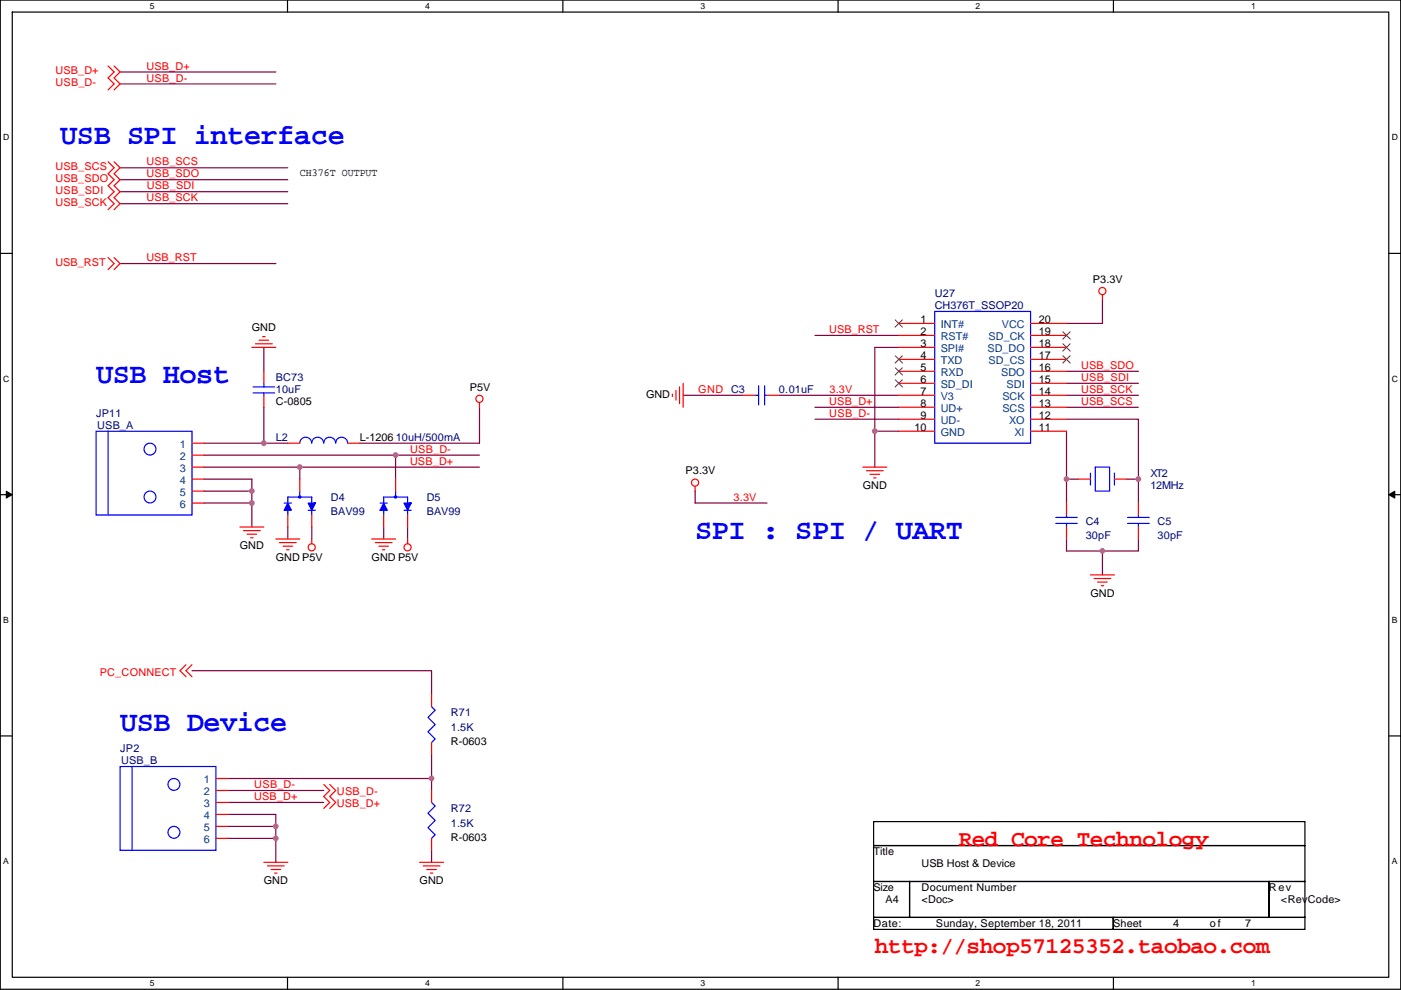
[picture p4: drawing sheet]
<svg xmlns="http://www.w3.org/2000/svg" width="297mm" height="210mm" viewBox="0 0 297 210" stroke-linecap="round" stroke-linejoin="round" font-family="sans-serif">
<path d="M.1 0h296.9v209.8h-296.9zM2.6 2.6h291.8v204.7h-291.8z" fill="none" stroke="#000" stroke-width=".25"/>
<g fill="#fff">
<path d="M31.8 .3h1v2h-1z"/>
<path d="M31.8 207.5h1v2.1h-1z"/>
</g>
<path d="M61 0v2.6M61 207.3v2.5" fill="none" stroke="#000" stroke-width=".25"/>
<g fill="#fff">
<path d="M90.1 .3h1v2h-1z"/>
<path d="M90.1 207.5h1v2.1h-1z"/>
</g>
<path d="M119.3 0v2.6M119.3 207.3v2.5" fill="none" stroke="#000" stroke-width=".25"/>
<g fill="#fff">
<path d="M148.5 .3h1v2h-1z"/>
<path d="M148.5 207.5h1v2.1h-1z"/>
</g>
<path d="M177.7 0v2.6M177.7 207.3v2.5" fill="none" stroke="#000" stroke-width=".25"/>
<g fill="#fff">
<path d="M206.9 .3h1v2h-1z"/>
<path d="M206.9 207.5h1v2.1h-1z"/>
</g>
<path d="M236.1 0v2.6M236.1 207.3v2.5" fill="none" stroke="#000" stroke-width=".25"/>
<g fill="#fff">
<path d="M265.2 .3h1v2h-1z"/>
<path d="M265.2 207.5h1v2.1h-1z"/>
<path d="M.7 28.2h1.3v2h-1.3z"/>
<path d="M295.1 28.2h1.3v2h-1.3z"/>
<path d="M.7 79.3h1.3v2.1h-1.3z"/>
<path d="M295.1 79.3h1.3v2.1h-1.3z"/>
</g>
<path d="M.1 53.7h2.5M294.4 53.7h2.6" fill="none" stroke="#000" stroke-width=".25"/>
<g fill="#fff">
<path d="M.7 130.5h1.2v2h-1.2z"/>
<path d="M295.1 130.5h1.2v2h-1.2z"/>
</g>
<path d="M.1 104.9h2.5M294.4 104.9h2.6" fill="none" stroke="#000" stroke-width=".25"/>
<path d="M1.3 104.2l1.3 .7-1.3 .7zM294.4 104.9l1.3-.7v1.4z" fill="#000" stroke="#000" stroke-width=".21"/>
<g fill="#fff">
<path d="M.7 181.7h1.2v2h-1.2z"/>
<path d="M295.1 181.7h1.2v2h-1.2z"/>
</g>
<path d="M.1 156.1h2.5M294.4 156.1h2.6M185.2 174.3h91.5v5h-91.5zM185.2 179.3h91.5v7.7h-91.5zM185.2 187h7.6v7.6h-7.6zM185.2 194.6h50.8v2.5h-50.8zM192.8 187h76.2v7.6h-76.2zM236 194.6h40.7v2.5h-40.7zM269 187h7.7v7.6h-7.7z" fill="none" stroke="#000" stroke-width=".25"/>
<g fill="none" stroke="#800040" stroke-width=".25">
<path d="M25.5 15.3h33M25.5 17.8h33M25.5 35.6h35.5M25.5 38.1h35.5M25.5 40.7h35.5M25.5 43.2h35.5M25.5 55.9h33M55.9 73.7v5.1M172.8 71.1h17.8M190.6 73.7h-5.1v17.8M226.1 78.8h15.3M233.7 63.5v5.1h-7.6"/>
<path d="M43.2 96.5h40.7M43.2 94h12.7M43.2 99.1h20.4M55.9 94h5.1M55.9 86.4v7.6M63.6 99.1v2.5M63.6 99.1h38.1M83.9 96.5h17.8M83.9 96.5v5.1M101.7 86.4v7.6h-25.4M144.8 83.8h12.7M165.2 83.8h25.4"/>
<path d="M172.8 86.4h17.8M172.8 88.9h17.8M185.5 91.5h5.1M185.5 91.5v7.6M226.1 91.5v10.1M226.1 88.9h15.3v12.7M226.1 81.3h15.3M226.1 86.4h15.3M226.1 83.8h15.3M43.2 101.6h10.2v2.6M43.2 106.7h10.2M43.2 104.2h10.2"/>
<path d="M53.4 104.2v2.5M53.4 106.7v5.1M61 111.8v2.5M66.1 111.8v2.5M81.3 111.8v2.5M86.4 111.8v2.5M147.4 104.2v2.5h15.2M226.1 101.6h2.6M226.1 101.6v5.1M226.1 114.3v2.6h7.6M233.7 116.9v5M238.8 101.6h2.6"/>
<path d="M241.4 101.6v5.1M241.4 114.3v2.6h-7.7M40.7 142.3h50.8v5M48.3 172.7h10.2v2.6M48.3 175.3h10.2M48.3 167.7h20.3M48.3 170.2h20.3M48.3 165.1h43.2M48.3 177.8h10.2v5.1M58.5 175.3v2.5M91.5 160v7.7M91.5 180.4v2.5"/>
</g>
<g fill="none" stroke="#f00" stroke-width=".25">
<path d="M22.9 14l1.3 1.3-1.3 1.2 1.3 1.3-1.3 1.3M24.2 14l1.3 1.3-1.3 1.2 1.3 1.3-1.3 1.3M22.9 34.3l1.3 1.3-1.3 1.3 1.3 1.2-1.3 1.3 1.3 1.3-1.3 1.2 1.3 1.3-1.3 1.3M24.2 34.3l1.3 1.3-1.3 1.3 1.3 1.2-1.3 1.3 1.3 1.3-1.3 1.2 1.3 1.3-1.3 1.3M22.9 54.6l1.3 1.3-1.3 1.3M24.2 54.6l1.3 1.3-1.3 1.3M53.4 73.7h5.1M54.2 72.9h3.5M54.9 72.2h2.1M55.7 71.4h.5M55.9 78.8v2.5M190.6 68.6h7.6"/>
<path d="M190.6 71.1h7.6M190.6 73.7h7.6M190.6 76.2h7.6M190.6 78.8h7.6M218.5 68.6h7.6M218.5 71.1h7.6M218.5 73.7h7.6M218.5 76.2h7.6M218.5 78.8h7.6M233.7 62.5v1M40.7 94h2.5M40.7 96.5h2.5"/>
<path d="M40.7 99.1h2.5M55.9 83.8v2.6M61 94h2.6M73.7 94h2.6M101.7 85.4v1M142.6 83.6v.5M143.3 82.8v2.1M144.1 82.1v3.5M144.8 81.3v5.1M157.5 83.8h2.6M162.6 83.8h2.6M182.9 99.1h5.1"/>
<path d="M183.7 99.8h3.6M190.6 81.3h7.6M190.6 83.8h7.6M190.6 86.4h7.6M190.6 88.9h7.6M190.6 91.5h7.6M218.5 81.3h7.6M218.5 83.8h7.6M218.5 86.4h7.6M218.5 88.9h7.6M218.5 91.5h7.6M40.7 101.6h2.5"/>
<path d="M40.7 104.2h2.5M40.7 106.7h2.5M50.9 111.8h5M51.6 112.5h3.6M52.4 113.3h2M53.1 114.1h.6M58.5 114.3h5.1M59.2 115.1h3.6M60 115.8h2M60.8 116.6h.5M61 109.2v2.6M63.6 101.6v2.6"/>
<path d="M66.1 114.3v1M66.1 109.2v2.6M78.8 114.3h5.1M79.6 115.1h3.5M80.3 115.8h2.1M81.1 116.6h.5M81.3 109.2v2.6M83.9 101.6v2.6M86.4 114.3v1M86.4 109.2v2.6M147.4 103.1v1.1M184.5 100.6h2"/>
<path d="M185.2 101.4h.5M226.1 106.7v2.5M226.1 111.8v2.5M228.7 101.6h2.5M236.3 101.6h2.5M241.4 106.7v2.5M241.4 111.8v2.5M231.2 121.9h5.1M232 122.7h3.5M232.7 123.5h2.1M233.5 124.2h.5M39.4 141l-1.2 1.3 1.2 1.2"/>
<path d="M40.7 141l-1.3 1.3 1.3 1.2M91.5 147.3v2.6M91.5 157.5v2.5M45.8 165.1h2.5M45.8 167.7h2.5M45.8 170.2h2.5M45.8 172.7h2.5M45.8 175.3h2.5M45.8 177.8h2.5M68.6 166.4l1.3 1.3-1.3 1.2 1.3 1.3-1.3 1.3M69.9 166.4l1.3 1.3-1.3 1.2 1.3 1.3-1.3 1.3M91.5 167.7v2.5"/>
<path d="M91.5 177.8v2.6M55.9 182.9h5.1M56.7 183.7h3.6M57.5 184.4h2M58.2 185.2h.5M89 182.9h5M89.7 183.7h3.6M90.5 184.4h2M91.2 185.2h.6"/>
<circle cx="233.7" cy="61.7" r=".76"/>
<circle cx="101.6" cy="84.6" r=".76"/>
<circle cx="66.1" cy="116.1" r=".76"/>
<circle cx="86.4" cy="116.1" r=".76"/>
<circle cx="147.4" cy="102.4" r=".76"/>
</g>
<g fill="none" stroke="#00f" stroke-width=".25">
<path d="M198.2 66.1h20.3v27.9h-20.3zM20.4 91.5h20.3v17.7h-20.3zM22.9 91.5v17.7M53.7 82.1h4.5M53.7 83.3h4.5M55.9 83.3v.5M55.9 81.3v.8M63.6 94a1.27 1.27 0 0 1 1.2-1.3 1.27 1.27 0 0 1 1.3 1.3 1.27 1.27 0 0 1 1.3-1.3 1.27 1.27 0 0 1 1.2 1.3 1.27 1.27 0 0 1 1.3-1.3 1.27 1.27 0 0 1 1.3 1.3 1.26 1.26 0 0 1 1.2-1.3 1.26 1.26 0 0 1 1.3 1.3M160.1 83.8h.7M160.8 81.8v4.1M162.1 81.8v4.1M162.1 83.8h.5"/>
<path d="M232.2 99.1h3.1v5.1h-3.1zM60.3 106.7h1.5M61 108.2v1M63.6 105.4h2.5v1.3M63.6 104.2v1.2M63.6 105.4h-2.6v1.3M65.3 108.2h1.6M66.1 108.2v1M66.1 106.7h.1M80.6 106.7h1.5M81.3 108.2v1M83.9 105.4h2.5v1.3"/>
<path d="M83.9 104.2v1.2M83.9 105.4h-2.6v1.3M85.7 108.2h1.5M86.4 108.2v1M86.4 106.7h.1M223.8 111h4.6M223.8 109.7h4.6M226.1 109.2v.5M226.1 111v.8M231.2 100.4v2.5M236.3 100.4v2.5M239.1 111h4.5"/>
<path d="M239.1 109.7h4.5M241.4 109.2v.5M241.4 111v.8M91.5 149.9l.8 .7-1.6 1.6 1.6 1.5-1.6 1.5 1.6 1.5-.8 .8M25.5 162.6h20.3v17.8h-20.3zM28 162.6v17.8M91.5 170.2l.8 .8-1.6 1.5 1.6 1.5-1.6 1.5 1.6 1.6-.8 .7"/>
<circle cx="31.8" cy="95.3" r="1.26"/>
<circle cx="31.8" cy="105.4" r="1.26"/>
<circle cx="36.9" cy="166.4" r="1.26"/>
<circle cx="36.9" cy="176.5" r="1.26"/>
</g>
<g fill="#00f" stroke="#00f" stroke-width=".25">
<path d="M81.3 106.7l.8 1.5h-1.5l.5-.2-.5 .2z" fill-rule="evenodd"/>
<path d="M85.7 106.7h1.5l-1 .3 1-.3-.8 1.5z" fill-rule="evenodd"/>
<path d="M61 106.7l.8 1.5h-1.5l.5-.2-.5 .2z" fill-rule="evenodd"/>
<path d="M65.3 106.7h1.6l-1.1 .3 1.1-.3-.8 1.5z" fill-rule="evenodd"/>
<circle cx="83.9" cy="105.4" r=".24"/>
<circle cx="63.6" cy="105.4" r=".24"/>
</g>
<g fill="none" stroke="#804000" stroke-width=".21">
<path d="M189.8 67.8l1.5 1.6M189.8 75.5l1.5 1.5M189.8 78l1.5 1.5M191.3 67.8l-1.5 1.6M191.3 75.5l-1.5 1.5M191.3 78l-1.5 1.5M225.4 75.5l1.5 1.5M225.4 72.9l1.5 1.6M225.4 70.4l1.5 1.5M226.9 75.5l-1.6 1.5M226.9 72.9l-1.6 1.6M226.9 70.4l-1.6 1.5"/>
<path d="M189.8 80.5l1.5 1.6M191.3 80.5l-1.5 1.6"/>
</g>
<g fill="#f0f" stroke="#f0f" stroke-width=".25">
<circle cx="58.5" cy="175.3" r=".5"/>
<circle cx="91.5" cy="165.1" r=".5"/>
<circle cx="83.9" cy="96.5" r=".5"/>
<circle cx="63.5" cy="99.1" r=".5"/>
<circle cx="58.5" cy="177.8" r=".5"/>
<circle cx="53.4" cy="104.1" r=".5"/>
<circle cx="53.4" cy="106.7" r=".5"/>
<circle cx="226.1" cy="101.6" r=".5"/>
<circle cx="233.7" cy="116.8" r=".5"/>
<circle cx="241.3" cy="101.6" r=".5"/>
<circle cx="185.5" cy="91.4" r=".5"/>
<circle cx="55.9" cy="94" r=".5"/>
</g>
<g font-size="6.1" fill="#00f">
<text x="12.8" y="30.5">USB SPI interface</text>
<text x="20.4" y="81.3">USB Host</text>
<text x="147.4" y="114.3">SPI : SPI / UART</text>
<text x="25.5" y="155">USB Device</text>
</g>
<g font-size="4.8" fill="#f00">
<text x="203.3" y="179.3">Red Core Technology</text>
<text x="185.5" y="202.2">http://shop57125352.taobao.com</text>
</g>
<g font-size="2.3" fill="#f00">
<text x="11.7" y="15.8">USB_D+</text>
<text x="31" y="14.8">USB_D+</text>
<text x="31" y="17.3">USB_D-</text>
<text x="11.7" y="18.3">USB_D-</text>
<text x="31.1" y="35.1">USB_SCS</text>
<text x="11.8" y="36.1">USB_SCS</text>
<text x="11.8" y="38.7">USB_SDO</text>
<text x="11.8" y="41.2">USB_SDI</text>
<text x="31.1" y="37.6">USB_SDO</text>
<text x="31.1" y="40.2">USB_SDI</text>
<text x="11.8" y="43.7">USB_SCK</text>
<text x="31.1" y="42.7">USB_SCK</text>
<text x="11.7" y="56.4">USB_RST</text>
<text x="31" y="55.4">USB_RST</text>
<text x="175.8" y="70.6">USB_RST</text>
<text x="148" y="83.3">GND</text>
<text x="175.9" y="83.3">3.3V</text>
<text x="229.2" y="78.3">USB_SDO</text>
<text x="229.2" y="83.3">USB_SCK</text>
<text x="229.2" y="80.8">USB_SDI</text>
<text x="175.8" y="85.9">USB_D+</text>
<text x="175.8" y="88.4">USB_D-</text>
<text x="229.2" y="85.9">USB_SCS</text>
<text x="86.9" y="96">USB_D-</text>
<text x="86.9" y="98.6">USB_D+</text>
<text x="155.6" y="106.2">3.3V</text>
<text x="21.1" y="143.3">PC_CONNECT</text>
<text x="53.9" y="167.2">USB_D-</text>
<text x="53.9" y="169.7">USB_D+</text>
<text x="71.4" y="168.7">USB_D-</text>
<text x="71.4" y="171.2">USB_D+</text>
</g>
<g font-size="2.3">
<text x="63.6" y="37.4">CH376T OUTPUT</text>
<text x="231.7" y="60">P3.3V</text>
<text x="53.4" y="70.1">GND</text>
<text x="195.1" y="68.6">1</text>
<text x="195.1" y="71.1">2</text>
<text x="220.3" y="68.6">20</text>
<text x="220.3" y="71.1">19</text>
<text x="195.1" y="73.7">3</text>
<text x="195.1" y="76.2">4</text>
<text x="220.3" y="76.2">17</text>
<text x="220.3" y="73.7">18</text>
<text x="99.6" y="82.8">P5V</text>
<text x="195.1" y="78.7">5</text>
<text x="195.1" y="81.3">6</text>
<text x="195.1" y="83.8">7</text>
<text x="220.3" y="81.3">15</text>
<text x="220.3" y="78.7">16</text>
<text x="220.3" y="83.8">14</text>
<text x="58.5" y="85.9">C-0805</text>
<text x="137" y="84.4">GND</text>
<text x="195.1" y="86.4">8</text>
<text x="195.1" y="88.9">9</text>
<text x="220.3" y="88.9">12</text>
<text x="220.3" y="86.4">13</text>
<text x="76.3" y="93.5">L-1206</text>
<text x="193.9" y="91.4">10</text>
<text x="220.3" y="91.4">11</text>
<text x="145.3" y="100.6">P3.3V</text>
<text x="182.9" y="103.7">GND</text>
<text x="50.9" y="116.4">GND</text>
<text x="58.5" y="118.9">GND P5V</text>
<text x="78.8" y="118.9">GND P5V</text>
<text x="231.2" y="126.5">GND</text>
<text x="95.6" y="158">R-0603</text>
<text x="95.6" y="178.4">R-0603</text>
<text x="185.2" y="181.4">Title</text>
<text x="195.4" y="183.9">USB Host &amp; Device</text>
<text x="55.9" y="187.5">GND</text>
<text x="89" y="187.5">GND</text>
<text x="185.2" y="189">Size</text>
<text x="187.8" y="191.6">A4</text>
<text x="195.4" y="191.6">&lt;Doc&gt;</text>
<text x="195.4" y="189">Document Number</text>
<text x="269" y="189">R ev</text>
<text x="271.6" y="191.6">&lt;RevCode&gt;</text>
<text x="185.2" y="196.6">Date:</text>
<text x="198.4" y="196.6">Sunday, September 18, 2011</text>
<text x="236" y="196.6">Sheet</text>
<text x="248.7" y="196.6">4</text>
<text x="256.5" y="196.6">of</text>
<text x="264" y="196.6">7</text>
</g>
<g font-size="2.3" fill="#000080">
<text x="198.2" y="65.6">CH376T_SSOP20</text>
<text x="198.2" y="63">U27</text>
<text x="58.5" y="80.8">BC73</text>
<text x="58.5" y="83.4">10uF</text>
<text x="155" y="83.4">C3</text>
<text x="165.2" y="83.4">0.01uF</text>
<text x="20.4" y="88.4">JP11</text>
<text x="20.6" y="91">USB_A</text>
<text x="58.5" y="93.5">L2</text>
<text x="83.9" y="93.5">10uH/500mA</text>
<text x="243.9" y="101.1">XT2</text>
<text x="70.2" y="106.2">D4</text>
<text x="90.5" y="106.2">D5</text>
<text x="243.9" y="103.7">12MHz</text>
<text x="70.2" y="109.3">BAV99</text>
<text x="90.5" y="109.3">BAV99</text>
<text x="230.2" y="111.3">C4</text>
<text x="245.4" y="111.3">C5</text>
<text x="230.2" y="114.3">30pF</text>
<text x="245.4" y="114.3">30pF</text>
<text x="95.6" y="151.9">R71</text>
<text x="95.6" y="155">1.5K</text>
<text x="25.5" y="159.6">JP2</text>
<text x="25.7" y="162.1">USB_B</text>
<text x="95.6" y="172.3">R72</text>
<text x="95.6" y="175.3">1.5K</text>
</g>
<g font-size="2.3" fill="#004080">
<text x="199.5" y="69.6">INT#</text>
<text x="212.4" y="69.6">VCC</text>
<text x="199.5" y="72.2">RST#</text>
<text x="199.5" y="74.7">SPI#</text>
<text x="199.5" y="77.3">TXD</text>
<text x="209.4" y="74.7">SD_DO</text>
<text x="209.6" y="77.3">SD_CS</text>
<text x="209.6" y="72.2">SD_CK</text>
<text x="199.5" y="79.8">RXD</text>
<text x="199.5" y="82.3">SD_DI</text>
<text x="212.3" y="79.8">SDO</text>
<text x="213.4" y="82.3">SDI</text>
<text x="199.5" y="84.9">V3</text>
<text x="199.5" y="87.4">UD+</text>
<text x="199.5" y="90">UD-</text>
<text x="212.5" y="87.4">SCS</text>
<text x="212.5" y="84.9">SCK</text>
<text x="213.9" y="90">XO</text>
<text x="38.2" y="95">1</text>
<text x="199.5" y="92.5">GND</text>
<text x="215.1" y="92.5">XI</text>
<text x="38.2" y="97.6">2</text>
<text x="38.2" y="100.1">3</text>
<text x="38.2" y="102.7">4</text>
<text x="38.2" y="105.2">5</text>
<text x="38.2" y="107.7">6</text>
<text x="43.2" y="166.2">1</text>
<text x="43.2" y="168.7">2</text>
<text x="43.2" y="171.2">3</text>
<text x="43.2" y="173.8">4</text>
<text x="43.2" y="176.3">5</text>
<text x="43.2" y="178.9">6</text>
</g>
<g font-size="1.8">
<text x="31.8" y="1.9">5</text>
<text x="90.1" y="1.9">4</text>
<text x="148.5" y="1.9">3</text>
<text x="206.9" y="1.9">2</text>
<text x="265.2" y="1.9">1</text>
<text x=".7" y="29.8">D</text>
<text x="295.1" y="29.8">D</text>
<text x=".7" y="81">C</text>
<text x="295.1" y="81">C</text>
<text x=".7" y="132.1">B</text>
<text x="295.1" y="132.1">B</text>
<text x=".7" y="183.3">A</text>
<text x="295.1" y="183.3">A</text>
<text x="31.8" y="209.2">5</text>
<text x="90.1" y="209.2">4</text>
<text x="148.5" y="209.2">3</text>
<text x="206.9" y="209.2">2</text>
<text x="265.2" y="209.2">1</text>
</g>
</svg>
